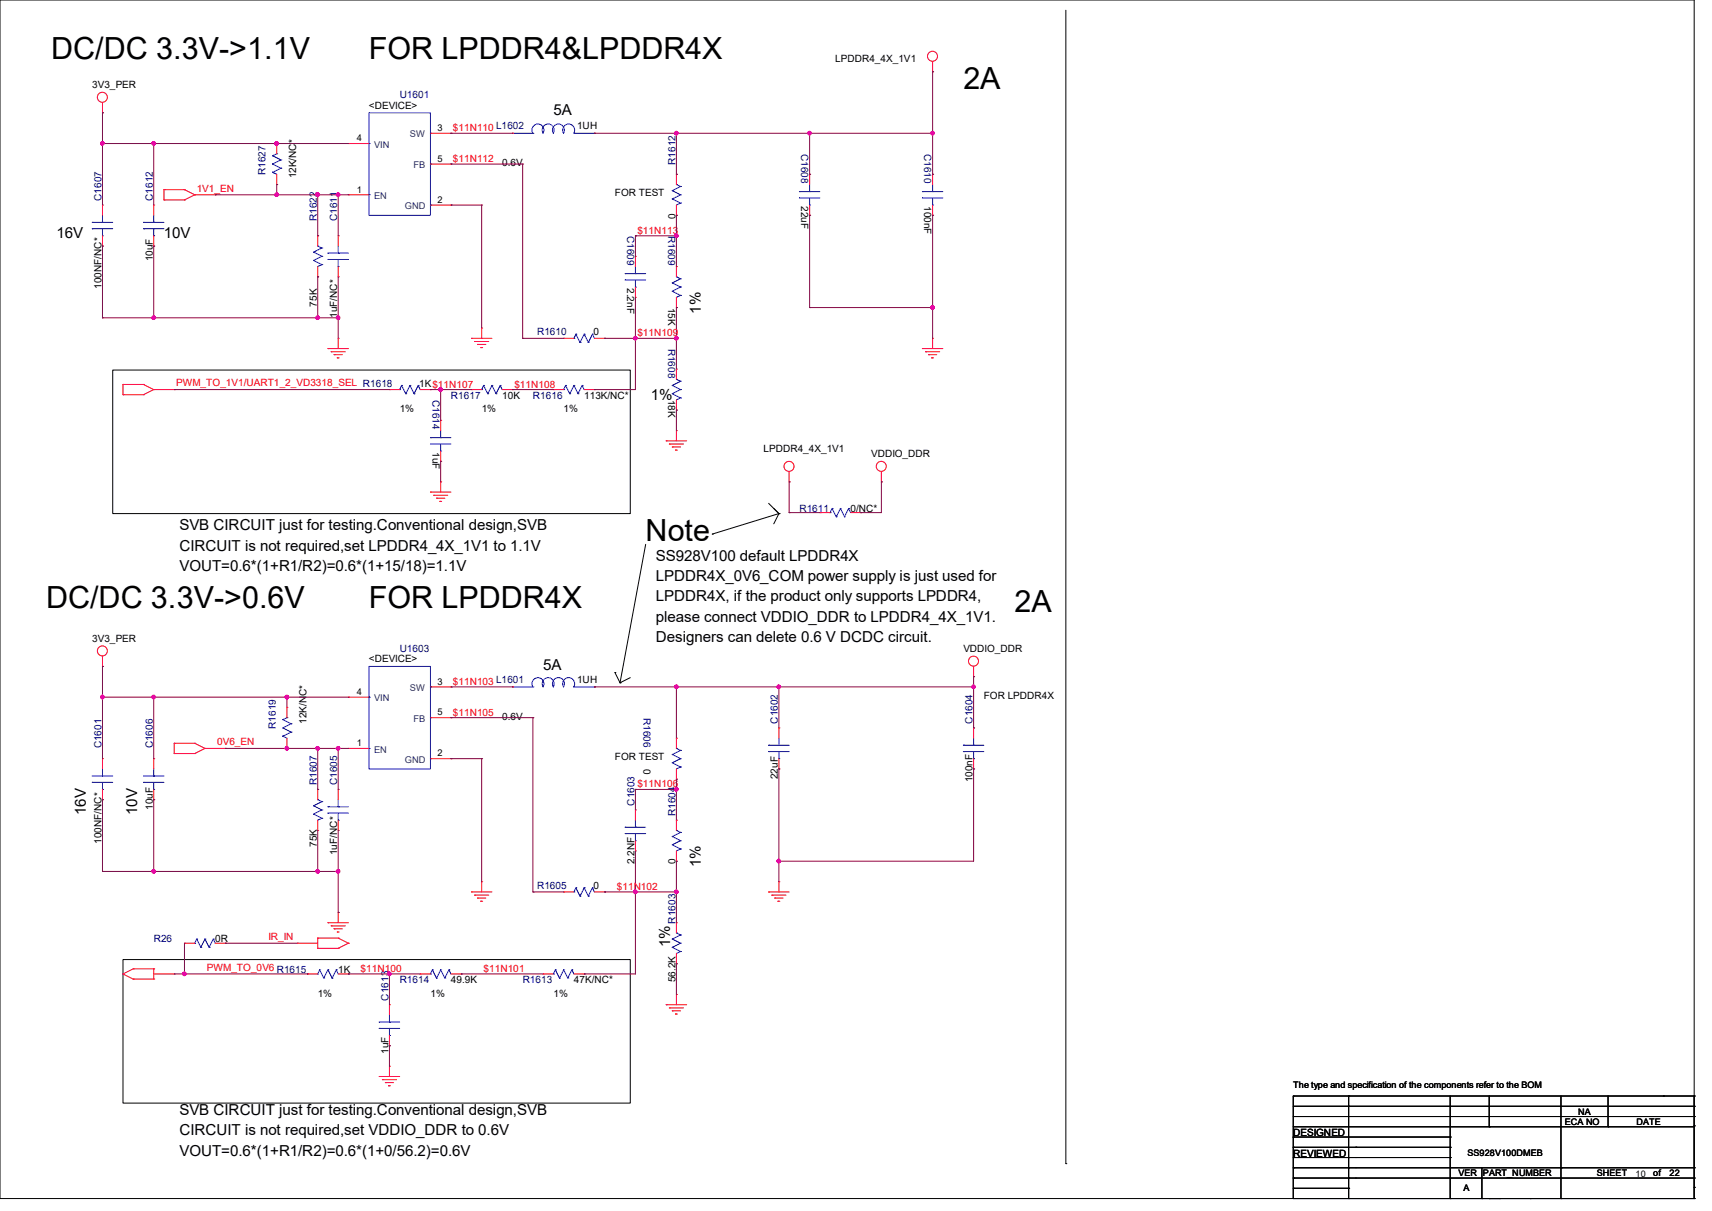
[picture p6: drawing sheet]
<svg xmlns="http://www.w3.org/2000/svg" width="297mm" height="210mm" viewBox="0 0 297 210" stroke-linecap="round" stroke-linejoin="round" font-family="sans-serif">
<g fill="none" stroke="#000" stroke-width=".17">
<path d="M0 0h293.9v207.9h-293.9zM184.9 1.8v200M19.6 64.2h89.7v24.9h-89.7zM112 94.4l-4.4 24M123.6 92.6h.1M133.3 87.3l1.8 1.8M135.1 89.1h.1M135.1 89.1l-11.5 3.5M135.1 89.1l-.9 1.7M106.7 116.6h.1M106.7 116.6l.9 1.8M107.6 118.4h.1"/>
<path d="M109.3 117.5l-1.7 .9M21.3 166.4h88v24.9h-88zM224.4 191.9h69.5v3.5h-69.5zM224.4 197.2h.1M224.4 199h.1M224.4 190.1h.1M224.4 193.6h69.5M224.4 190.1v1.8M224.4 195.4v12.5M224.4 199h27.2M224.4 197.2h27.2M224.6 190.1h69.3"/>
<path d="M234 191.9h.1M234 190.1h.1M234 190.1v17.8M235.2 199h.1M251.6 199h.1M251.6 197.2h.1M251.6 190.1v17.8M258.4 195.4h.1M258.4 190.1v5.3M270.8 190.1v17.8M279 195.4h.1M279 190.1v5.3"/>
<path d="M288.6 190.1h.1M293.9 193.6h.1M293.9 191.9h.1M293.9 195.2h.1M293.9 190.1h.1M184.9 201.8h.1M224.4 200.7h.1M224.4 202.5h.1M224.4 204.3h.1M224.4 206.1h.1M224.4 207.9h.1M224.4 200.7h27.2"/>
<path d="M224.4 202.5h69.5M224.4 204.3h69.5M224.4 206.1h9.6M234 200.7h.1M234 202.5h.1M234 204.3h.1M234 206.1h.1M234 207.9h.1M251.6 207.9h.1M251.6 200.7h.1M257.1 207.9h.1M257.1 202.5v5.4"/>
<path d="M258.4 207.9h.1M260.1 207.9h.1M265.5 207.9h.1M270.8 202.5h.1M270.8 207.9h.1M293.9 204.3h.1M293.9 207.9h.1M293.9 205.9h.1M293.9 202.5h.1"/>
</g>
<g fill="none" stroke="#f00" stroke-width=".17">
<path d="M17.8 19.6h.1M17.8 17.8v1.8M161.8 12.4h.1M161.8 10.7v1.7M17.8 35.6h.1M17.8 35.6v1.7M26.7 35.6h.1M26.7 35.6v1.7M28.4 34.7h.1M28.4 32.9h.1M28.4 34.7h3.6M28.4 32.9v1.8"/>
<path d="M28.4 32.9h3.6M32 32.9h.1M32 34.7h.1M32 32.9l1.8 .9M33.8 33.8h.1M33.8 33.8h3.5M33.8 33.8l-1.8 .9M37.3 33.8h.1M48 24.9h.1M48 32h.1M48 24.9v1.8M48 30.2v1.8"/>
<path d="M60.5 33.8h.1M60.5 24.9h.1M60.5 33.8h3.5M60.5 24.9h3.5M74.7 35.6h3.5M74.7 23.1h3.5M74.7 28.4h3.5M78.2 35.6h.1M78.2 23.1h.1M78.2 28.4h.1M88.9 23.1h.1M103.1 23.1h.1"/>
<path d="M117.3 30.2h.1M117.3 37.3h.1M117.3 30.2v1.8M117.3 35.6v1.7M140.5 30.2h.1M140.5 37.3h.1M140.5 30.2v1.8M140.5 35.6v1.7M161.8 30.2h.1M161.8 37.3h.1M161.8 30.2v1.8M161.8 35.6v1.7"/>
<path d="M17.8 42.7h.1M17.8 40.9v1.8M26.7 42.7h.1M26.7 40.9v1.8M55.1 40.9h.1M55.1 48h.1M55.1 40.9v1.8M55.1 46.2v1.8M58.7 58.7h.1M58.7 40.9h.1M58.7 48h.1M58.7 40.9v1.8"/>
<path d="M58.7 46.2v1.8M58.7 58.7v1.8M81.8 58.7h.1M81.8 58.7h3.5M82.3 59.2h.1M82.3 59.2h2.5M82.8 59.7h.1M82.8 59.7h1.5M83.6 56.9h.1M83.6 56.9v1.8M97.8 58.7h.1M97.8 58.7h1.8"/>
<path d="M103.1 58.7h1.8M104.9 58.7h.1M110.2 44.4h.1M110.2 51.6h.1M110.2 44.4v1.8M110.2 49.8v1.8M117.3 46.2h.1M117.3 53.3h.1M117.3 46.2v1.8M117.3 51.6v1.7M161.8 58.7h.1M161.8 58.7v1.8"/>
<path d="M21.3 68.5h.1M21.3 66.7h.1M21.3 68.5h3.6M21.3 66.7v1.8M21.3 66.7h3.6M24.9 66.7h.1M24.9 68.5h.1M24.9 66.7l1.8 .9M26.7 67.6h.1M26.7 67.6h3.5M26.7 67.6l-1.8 .9M30.2 67.6h.1"/>
<path d="M56.9 60.5h.1M56.9 60.5h3.6M57.4 61h.1M57.4 61h2.5M58 61.5h.1M58 61.5h1.4M58.5 62.1h.1M58.5 62.1h.3M67.6 67.6h.1M67.6 67.6h1.7M72.9 67.6h1.8M74.7 67.6h.1"/>
<path d="M76.5 72.9h.1M76.5 72.9v1.8M76.5 78.2v1.8M81.8 67.6h.1M81.8 67.6h1.8M83.4 60.3h.1M83.4 60.3h.3M87.1 67.6h1.8M88.9 67.6h.1M96 67.6h.1M96 67.6h1.8M101.3 67.6h1.8"/>
<path d="M103.1 67.6h.1M115.6 76.5h.1M115.6 76.5h3.5M116.1 77h.1M116.1 77h2.5M116.6 77.5h.1M116.6 77.5h1.5M117.2 78.1h.1M117.2 78.1h.3M117.3 74.7h.1M117.3 64h.1M117.3 71.1h.1"/>
<path d="M117.3 64v1.8M117.3 69.3v1.8M117.3 74.7v1.8M160 60.5h.1M160 60.5h3.6M160.6 61h.1M160.6 61h2.4M161.1 61.5h.1M161.1 61.5h1.4M161.6 62.1h.1M161.6 62.1h.4M74.7 85.3h.1"/>
<path d="M74.7 85.3h3.5M75.2 85.9h.1M75.2 85.9h2.5M75.7 86.4h.1M75.7 86.4h1.5M76.3 87h.1M76.3 87h.3M76.5 83.6h.1M76.5 80h.1M76.5 83.6v1.7M136.9 83.6h.1M136.9 81.8v1.8"/>
<path d="M142.2 88.9h.1M142.2 88.9h1.8M147.6 88.9h1.8M149.4 88.9h.1M152.9 83.6h.1M152.9 81.8v1.8M17.8 115.6h.1M17.8 113.8v1.8M74.7 119.1h3.5M78.2 119.1h.1M88.9 119.1h.1M103.1 119.1h.1"/>
<path d="M168.9 117.3h.1M168.9 115.6v1.7M17.8 131.6h.1M17.8 138.7h.1M17.8 131.6v1.7M17.8 136.9v1.8M26.7 131.6h.1M26.7 138.7h.1M26.7 131.6v1.7M26.7 136.9v1.8M30.2 130.7h.1M30.2 128.9h.1"/>
<path d="M30.2 130.7h3.6M30.2 128.9v1.8M30.2 128.9h3.6M33.8 128.9h.1M33.8 130.7h.1M33.8 128.9l1.8 .9M35.6 129.8h.1M35.6 129.8h3.5M35.6 129.8l-1.8 .9M39.1 129.8h.1M49.8 122.7h.1M49.8 129.8h.1"/>
<path d="M49.8 122.7v1.8M49.8 128v1.8M55.1 136.9h.1M55.1 136.9v1.8M58.7 136.9h.1M58.7 136.9v1.8M60.5 129.8h.1M60.5 120.9h.1M60.5 129.8h3.5M60.5 120.9h3.5M74.7 131.6h3.5M74.7 124.5h3.5"/>
<path d="M78.2 131.6h.1M78.2 124.5h.1M117.3 128h.1M117.3 135.1h.1M117.3 128v1.8M117.3 133.3v1.8M135.1 126.2h.1M135.1 133.3h.1M135.1 126.2v1.8M135.1 131.6v1.7M168.9 126.2h.1M168.9 133.3h.1"/>
<path d="M168.9 126.2v1.8M168.9 131.6v1.7M55.1 144h.1M55.1 142.2v1.8M58.7 158.2h.1M58.7 144h.1M58.7 142.2v1.8M58.7 158.2v1.8M81.8 154.7h.1M81.8 154.7h3.5M82.3 155.2h.1M82.3 155.2h2.5"/>
<path d="M82.8 155.7h.1M82.8 155.7h1.5M83.4 156.3h.1M83.4 156.3h.3M83.6 152.9h.1M83.6 152.9v1.8M97.8 154.7h.1M97.8 154.7h1.8M103.1 154.7h1.8M104.9 154.7h.1M110.2 140.5h.1M110.2 147.6h.1"/>
<path d="M110.2 140.5v1.7M110.2 145.8v1.8M117.3 142.2h.1M117.3 149.4h.1M117.3 142.2v1.8M117.3 147.6v1.8M133.3 154.7h.1M133.3 154.7h3.6M133.9 155.2h.1M133.9 155.2h2.5M134.4 155.7h.1M134.4 155.7h1.4"/>
<path d="M135 156.3h.1M135 156.3h.3M135.1 152.9h.1M135.1 152.9v1.8M21.3 168.9h.1M21.3 168.9l1.8 .9M23.1 168h.1M23.1 169.8h.1M23.1 169.8h3.6M23.1 168h3.6M23.1 168l-1.8 .9M26.7 169.8h.1"/>
<path d="M26.7 168h.1M26.7 168.9h3.5M26.7 168v1.8M30.2 168.9h.1M32 163.6h.1M32 163.6h1.8M37.3 163.6h1.8M39.1 163.6h.1M51.6 163.6h.1M51.6 163.6h3.5M53.3 168.9h.1M53.3 168.9h1.8"/>
<path d="M55.1 164.5h.1M55.1 162.7h.1M55.1 164.5h3.6M55.1 162.7v1.8M55.1 162.7h3.6M56.9 160h.1M56.9 160h3.6M57.4 160.6h.1M57.4 160.6h2.5M58 161.1h.1M58 161.1h1.4M58.5 161.6h.1"/>
<path d="M58.5 161.6h.3M58.7 162.7h.1M58.7 164.5h.1M58.7 162.7l1.8 .9M58.7 168.9h1.8M60.5 163.6h.1M60.5 168.9h.1M60.5 163.6l-1.8 .9M67.6 174.2h.1M67.6 174.2v1.8M67.6 179.6v1.8M72.9 168.9h.1"/>
<path d="M72.9 168.9h1.8M78.2 168.9h1.8M80 168.9h.1M94.2 168.9h.1M94.2 168.9h1.8M99.6 168.9h1.7M101.3 168.9h.1M115.6 174.2h.1M115.6 174.2h3.5M116.1 174.8h.1M116.1 174.8h2.5M116.6 175.3h.1"/>
<path d="M116.6 175.3h1.5M117.2 175.9h.1M117.2 175.9h.3M117.3 172.5h.1M117.3 160h.1M117.3 167.1h.1M117.3 160v1.8M117.3 165.4v1.7M117.3 172.5v1.7M65.8 186.7h.1M65.8 186.7h3.5M66.3 187.2h.1"/>
<path d="M66.3 187.2h2.5M66.8 187.7h.1M66.8 187.7h1.5M67.4 188.3h.1M67.4 188.3h.3M67.6 184.9h.1M67.6 181.4h.1M67.6 184.9v1.8"/>
<circle cx="17.8" cy="16.9" r=".87"/>
<circle cx="161.8" cy="9.8" r=".87"/>
<circle cx="136.9" cy="80.9" r=".87"/>
<circle cx="152.9" cy="80.9" r=".87"/>
<circle cx="17.8" cy="112.9" r=".87"/>
<circle cx="168.9" cy="114.7" r=".87"/>
</g>
<g fill="none" stroke="#00f" stroke-width=".17">
<path d="M64 19.6h10.7v17.7h-10.7zM16 39.7h.1M16 38.6h.1M16 39.7h3.6M16 38.6h3.6M17.8 38.6h.1M17.8 37.3v1.3M17.8 39.7v1.2M24.9 39.7h.1M24.9 38.6h.1M24.9 39.7h3.5M24.9 38.6h3.5"/>
<path d="M26.7 38.6h.1M26.7 37.3v1.3M26.7 39.7v1.2M47.3 28.4h.1M47.3 27h.1M47.3 29.9h.1M47.3 28.4l1.4 .8M47.3 27l1.4 .7M47.3 29.9l.7 .3M48 26.7h.1M48 26.7l-.7 .3M48.7 27.7h.1"/>
<path d="M48.7 29.2h.1M48.7 27.7l-1.4 .7M48.7 29.2l-1.4 .7M64 33.8h.1M64 24.9h.1M74.7 35.6h.1M74.7 23.1h.1M74.7 28.4h.1M88.9 23.1h3.6M92.5 23.1h.1M99.5 23.1a1.05 1.05 0 0 0-.9-1.6 1.05 1.05 0 0 0-.8 1.6 1.05 1.05 0 0 0-.9-1.6 1.05 1.05 0 0 0-.9 1.6 1.05 1.05 0 0 0-.9-1.6 1.05 1.05 0 0 0-.9 1.6 1.05 1.05 0 0 0-.9-1.6 1.05 1.05 0 0 0-.9 1.6M99.6 23.1h.1"/>
<path d="M99.6 23.1h3.5M116.6 33.1h.1M116.6 34.5h.1M116.6 33.1l1.5 .7M116.6 34.5l1.5 .7M117.3 32h.1M117.3 32l.8 .3M118.1 33.8h.1M118.1 32.3h.1M118.1 35.2h.1M118.1 33.8l-1.5 .7M118.1 32.3l-1.5 .8"/>
<path d="M118.1 35.2l-.8 .4M138.7 34.3h.1M138.7 33.2h.1M138.7 34.3h3.5M138.7 33.2h3.5M140.5 35.6h.1M140.5 33.2h.1M140.5 32v1.2M140.5 34.3v1.3M160 34.3h.1M160 33.2h.1M160 34.3h3.6"/>
<path d="M160 33.2h3.6M161.8 35.6h.1M161.8 33.2h.1M161.8 32v1.2M161.8 34.3v1.3M17.8 40.9h.1M26.7 40.9h.1M54.4 43.7h.1M54.4 45.2h.1M54.4 43.7l1.4 .7M54.4 45.2l1.4 .7M55.1 42.7h.1"/>
<path d="M55.1 42.7l.7 .3M55.8 44.4h.1M55.8 43h.1M55.8 45.9h.1M55.8 44.4l-1.4 .8M55.8 43l-1.4 .7M55.8 45.9l-.7 .3M56.9 45h.1M56.9 43.9h.1M56.9 45h3.6M56.9 43.9h3.6M58.7 46.2h.1"/>
<path d="M58.7 43.9h.1M58.7 42.7v1.2M58.7 45v1.2M99.6 58.7h.1M99.9 58h.1M99.9 58l.7 1.4M99.9 58l-.3 .7M100.6 59.4h.1M101.3 58h.1M101.3 58l.8 1.4M101.3 58l-.7 1.4M102.1 59.4h.1"/>
<path d="M102.8 58h.1M102.8 58l-.7 1.4M102.8 58l.3 .7M108.5 48.6h.1M108.5 47.5h.1M108.5 48.6h3.5M108.5 47.5h3.5M110.2 49.8h.1M110.2 47.5h.1M110.2 46.2v1.3M110.2 48.6v1.2M116.6 49.1h.1"/>
<path d="M116.6 50.5h.1M116.6 49.1l1.5 .7M116.6 50.5l1.5 .7M117.3 48h.1M117.3 48l.8 .3M118.1 49.8h.1M118.1 48.3h.1M118.1 51.2h.1M118.1 49.8l-1.5 .7M118.1 48.3l-1.5 .8M118.1 51.2l-.8 .4M69.3 67.6h.1"/>
<path d="M69.7 66.8h.1M69.7 66.8l.7 1.5M69.7 66.8l-.4 .8M70.4 68.3h.1M71.1 66.8h.1M71.1 66.8l.7 1.5M71.1 66.8l-.7 1.5M71.8 68.3h.1M72.6 66.8h.1M72.6 66.8l-.8 1.5M72.6 66.8l.3 .8M74.7 77h.1"/>
<path d="M74.7 75.9h.1M74.7 77h3.5M74.7 75.9h3.5M76.5 78.2h.1M76.5 75.9h.1M76.5 74.7v1.2M76.5 77v1.2M83.6 67.6h.1M83.9 66.8h.1M83.9 66.8l.7 1.5M83.9 66.8l-.3 .8M84.6 68.3h.1"/>
<path d="M85.3 66.8h.1M85.3 66.8l.8 1.5M85.3 66.8l-.7 1.5M86.1 68.3h.1M86.8 66.8h.1M86.8 66.8l-.7 1.5M86.8 66.8l.3 .8M97.8 67.6h.1M98.1 66.8h.1M98.1 66.8l.7 1.5M98.1 66.8l-.3 .8M98.8 68.3h.1"/>
<path d="M99.6 66.8h.1M99.6 66.8l.7 1.5M99.6 66.8l-.8 1.5M100.3 68.3h.1M101 66.8h.1M101 66.8l-.7 1.5M101 66.8l.3 .8M116.6 66.8h.1M116.6 68.3h.1M116.6 66.8l1.5 .8M116.6 68.3l1.5 .7M117.3 65.8h.1"/>
<path d="M117.3 65.8l.8 .3M118.1 67.6h.1M118.1 66.1h.1M118.1 69h.1M118.1 67.6l-1.5 .7M118.1 66.1l-1.5 .7M118.1 69l-.8 .3M144 88.9h.1M144.4 88.2h.1M144.4 88.2l.7 1.4M144.4 88.2l-.4 .7M145.1 89.6h.1"/>
<path d="M145.8 88.2h.1M145.8 88.2l.7 1.4M145.8 88.2l-.7 1.4M146.5 89.6h.1M147.2 88.2h.1M147.2 88.2l-.7 1.4M147.2 88.2l.4 .7M64 115.6h10.7v17.7h-10.7zM74.7 119.1h.1M88.9 119.1h3.6M92.5 119.1h.1M94.2 119.1a1.05 1.05 0 0 0-.9-1.6 1.05 1.05 0 0 0-.9 1.6"/>
<path d="M96 119.1a1.05 1.05 0 0 0-.9-1.6 1.05 1.05 0 0 0-.9 1.6M97.8 119.1a1.05 1.05 0 0 0-.9-1.6 1.05 1.05 0 0 0-.9 1.6M99.5 119.1a1.05 1.05 0 0 0-.9-1.6 1.05 1.05 0 0 0-.8 1.6M99.6 119.1h.1M99.6 119.1h3.5M16 135.7h.1M16 134.6h.1M16 135.7h3.6M16 134.6h3.6M17.8 136.9h.1M17.8 134.6h.1M17.8 133.3v1.3"/>
<path d="M17.8 135.7v1.2M24.9 135.7h.1M24.9 134.6h.1M24.9 135.7h3.5M24.9 134.6h3.5M26.7 136.9h.1M26.7 134.6h.1M26.7 133.3v1.3M26.7 135.7v1.2M49.1 126.2h.1M49.1 124.8h.1M49.1 127.7h.1"/>
<path d="M49.1 126.2l1.4 .8M49.1 124.8l1.4 .7M49.1 127.7l.7 .3M49.8 124.5h.1M49.8 124.5l-.7 .3M50.5 125.5h.1M50.5 127h.1M50.5 125.5l-1.4 .7M50.5 127l-1.4 .7M54.4 139.7h.1M54.4 139.7l1.4 .8M55.1 138.7h.1"/>
<path d="M55.1 138.7l.7 .3M55.8 139h.1M55.8 139l-1.4 .7M56.9 139.9h.1M56.9 139.9h3.6M58.7 139.9h.1M58.7 138.7v1.2M64 129.8h.1M64 120.9h.1M74.7 131.6h.1M74.7 124.5h.1M116.6 130.9h.1"/>
<path d="M116.6 132.3h.1M116.6 130.9l1.5 .7M116.6 132.3l1.5 .7M117.3 129.8h.1M117.3 129.8l.8 .3M118.1 131.6h.1M118.1 130.1h.1M118.1 133h.1M118.1 131.6l-1.5 .7M118.1 130.1l-1.5 .8M118.1 133l-.8 .3M133.3 130.3h.1"/>
<path d="M133.3 129.2h.1M133.3 130.3h3.6M133.3 129.2h3.6M135.1 131.6h.1M135.1 129.2h.1M135.1 128v1.2M135.1 130.3v1.3M167.1 130.3h.1M167.1 129.2h.1M167.1 130.3h3.6M167.1 129.2h3.6M168.9 131.6h.1"/>
<path d="M168.9 129.2h.1M168.9 128v1.2M168.9 130.3v1.3M54.4 141.2h.1M54.4 141.2l1.4 .7M55.8 140.5h.1M55.8 141.9h.1M55.8 140.5l-1.4 .7M55.8 141.9l-.7 .3M56.9 141h.1M56.9 141h3.6M58.7 142.2h.1"/>
<path d="M58.7 141v1.2M99.6 154.7h.1M99.9 154h.1M99.9 154l.7 1.4M99.9 154l-.3 .7M100.6 155.4h.1M101.3 154h.1M101.3 154l.8 1.4M101.3 154l-.7 1.4M102.1 155.4h.1M102.8 154h.1M102.8 154l-.7 1.4"/>
<path d="M102.8 154l.3 .7M108.5 144.6h.1M108.5 143.5h.1M108.5 144.6h3.5M108.5 143.5h3.5M110.2 145.8h.1M110.2 143.5h.1M110.2 142.2v1.3M110.2 144.6v1.2M116.6 145.1h.1M116.6 146.5h.1M116.6 145.1l1.5 .7"/>
<path d="M116.6 146.5l1.5 .7M117.3 144h.1M117.3 144l.8 .4M118.1 145.8h.1M118.1 144.4h.1M118.1 147.2h.1M118.1 145.8l-1.5 .7M118.1 144.4l-1.5 .7M118.1 147.2l-.8 .4M33.8 163.6h.1M34.1 162.9h.1M34.1 162.9l.7 1.4"/>
<path d="M34.1 162.9l-.3 .7M34.8 164.3h.1M35.6 162.9h.1M35.6 162.9l.7 1.4M35.6 162.9l-.8 1.4M36.3 164.3h.1M37 162.9h.1M37 162.9l-.7 1.4M37 162.9l.3 .7M55.1 168.9h.1M55.5 168.2h.1M55.5 168.2l.7 1.4"/>
<path d="M55.5 168.2l-.4 .7M56.2 169.6h.1M56.9 168.2h.1M56.9 168.2l.7 1.4M56.9 168.2l-.7 1.4M57.6 169.6h.1M58.3 168.2h.1M58.3 168.2l-.7 1.4M58.3 168.2l.4 .7M65.8 178.4h.1M65.8 177.2h.1M65.8 178.4h3.5"/>
<path d="M65.8 177.2h3.5M67.6 179.6h.1M67.6 177.2h.1M67.6 176v1.2M67.6 178.4v1.2M74.7 168.9h.1M75 168.2h.1M75 168.2l.7 1.4M75 168.2l-.3 .7M75.7 169.6h.1M76.5 168.2h.1M76.5 168.2l.7 1.4"/>
<path d="M76.5 168.2l-.8 1.4M77.2 169.6h.1M77.9 168.2h.1M77.9 168.2l-.7 1.4M77.9 168.2l.3 .7M96 168.9h.1M96.4 168.2h.1M96.4 168.2l.7 1.4M96.4 168.2l-.4 .7M97.1 169.6h.1M97.8 168.2h.1M97.8 168.2l.7 1.4"/>
<path d="M97.8 168.2l-.7 1.4M98.5 169.6h.1M99.2 168.2h.1M99.2 168.2l-.7 1.4M99.2 168.2l.4 .7M116.6 162.9h.1M116.6 164.3h.1M116.6 162.9l1.5 .7M116.6 164.3l1.5 .7M117.3 161.8h.1M117.3 161.8l.8 .3M118.1 163.6h.1"/>
<path d="M118.1 162.1h.1M118.1 165h.1M118.1 163.6l-1.5 .7M118.1 162.1l-1.5 .8M118.1 165l-.8 .4"/>
</g>
<g fill="none" stroke="#800040" stroke-width=".17">
<path d="M17.8 19.6h.1M17.8 19.6v16M161.8 12.4h.1M161.8 12.4v17.8M17.8 24.9h.1M17.8 24.9h42.7M26.7 24.9h.1M26.7 24.9v10.7M37.3 33.8h.1M37.3 33.8h23.2M48 33.8h.1M48 32h.1"/>
<path d="M48 24.9h.1M48 32v1.8M55.1 33.8h.1M55.1 33.8v7.1M58.7 33.8h.1M58.7 33.8v7.1M78.2 23.1h.1M78.2 28.4h.1M78.2 35.6h.1M78.2 23.1h10.7M78.2 28.4h12.5M78.2 35.6h5.4"/>
<path d="M83.6 35.6h.1M83.6 35.6v21.3M90.7 28.4h.1M90.7 28.4v30.3M103.1 23.1h.1M103.1 23.1h58.7M117.3 37.3h.1M117.3 23.1h.1M117.3 30.2h.1M117.3 23.1v7.1M117.3 37.3v8.9M140.5 37.3h.1"/>
<path d="M140.5 30.2h.1M140.5 23.1v7.1M140.5 37.3v16M161.8 37.3h.1M161.8 30.2h.1M161.8 23.1h.1M161.8 37.3v21.4M17.8 42.7h.1M17.8 55.1h.1M17.8 42.7v12.4M17.8 55.1h40.9M26.7 55.1h.1"/>
<path d="M26.7 42.7h.1M26.7 42.7v12.4M55.1 40.9h.1M55.1 48h.1M55.1 55.1h.1M55.1 48v7.1M58.7 55.1h.1M58.7 48v10.7M90.7 58.7h.1M90.7 58.7h7.1M104.9 58.7h.1M104.9 58.7h12.4"/>
<path d="M110.2 58.7h.1M110.2 40.9h.1M110.2 40.9v3.5M110.2 51.6v16h-7.1M110.2 40.9h7.1M117.3 53.3h.1M117.3 58.7h.1M117.3 40.9h.1M117.3 53.3v10.7M140.5 53.3h.1M140.5 53.3h21.3M161.8 53.3h.1"/>
<path d="M30.2 67.6h.1M30.2 67.6h37.4M74.7 67.6h.1M74.7 67.6h7.1M76.5 67.6h.1M76.5 67.6v5.3M88.9 67.6h.1M88.9 67.6h7.1M103.1 67.6h.1M117.3 71.1h.1M117.3 71.1v3.6M76.5 80h.1"/>
<path d="M76.5 80v3.6M136.9 83.6h.1M136.9 88.9h.1M136.9 83.6v5.3M136.9 88.9h5.3M149.4 88.9h.1M152.9 83.6h.1M152.9 83.6v5.3h-3.5M17.8 115.6h.1M17.8 115.6v16M78.2 119.1h.1M78.2 119.1h10.7"/>
<path d="M103.1 119.1h.1M103.1 119.1h65.8M117.3 119.1h.1M117.3 119.1v8.9M135.1 119.1h.1M135.1 119.1v7.1M168.9 119.1h.1M168.9 117.3h.1M168.9 117.3v8.9M17.8 120.9h.1M17.8 138.7h.1M17.8 138.7v12.4"/>
<path d="M17.8 120.9h42.7M26.7 120.9h.1M26.7 138.7h.1M26.7 120.9v10.7M26.7 138.7v12.4M39.1 129.8h.1M39.1 129.8h21.4M49.8 129.8h.1M49.8 120.9h.1M49.8 120.9v1.8M55.1 136.9h.1M55.1 129.8h.1"/>
<path d="M55.1 129.8v7.1M58.7 129.8h.1M58.7 129.8v7.1M78.2 124.5h.1M78.2 131.6h.1M78.2 124.5h14.3M78.2 131.6h5.4M83.6 131.6h.1M83.6 131.6v21.3M92.5 124.5h.1M92.5 124.5v30.2M110.2 136.9h.1"/>
<path d="M110.2 136.9v3.6M110.2 136.9h7.1M117.3 135.1h.1M117.3 136.9h.1M117.3 135.1v7.1M135.1 133.3h.1M135.1 133.3v19.6M168.9 133.3h.1M168.9 126.2h.1M168.9 133.3v16.1h-33.8M17.8 151.1h.1M17.8 151.1h40.9"/>
<path d="M26.7 151.1h.1M55.1 151.1h.1M55.1 144v7.1M58.7 151.1h.1M58.7 158.2h.1M58.7 144v14.2M92.5 154.7h.1M92.5 154.7h5.3M104.9 154.7h.1M104.9 154.7h12.4M110.2 154.7h.1M110.2 147.6v21.3h-8.9"/>
<path d="M117.3 149.4h.1M117.3 154.7h.1M117.3 149.4v10.6M135.1 149.4h.1M30.2 168.9h23.1M32 168.9h.1M32 163.6v5.3M39.1 163.6h.1M39.1 163.6h12.5M53.3 168.9h.1M60.5 168.9h.1M60.5 168.9h12.4"/>
<path d="M67.6 168.9h.1M67.6 168.9v5.3M80 168.9h.1M80 168.9h14.2M101.3 168.9h.1M117.3 167.1h.1M117.3 167.1v5.4M67.6 181.4h.1M67.6 181.4v3.5"/>
</g>
<g fill="#f0f" stroke="#f0f" stroke-width=".17">
<circle cx="67.5" cy="168.9" r=".32"/>
<circle cx="117.3" cy="154.7" r=".32"/>
<circle cx="110.2" cy="154.7" r=".32"/>
<circle cx="117.3" cy="136.9" r=".32"/>
<circle cx="76.4" cy="67.5" r=".32"/>
<circle cx="117.3" cy="58.7" r=".32"/>
<circle cx="110.2" cy="58.7" r=".32"/>
<circle cx="117.3" cy="40.9" r=".32"/>
<circle cx="55.1" cy="129.8" r=".32"/>
<circle cx="49.8" cy="129.8" r=".32"/>
<circle cx="58.7" cy="129.8" r=".32"/>
<circle cx="55.1" cy="33.8" r=".32"/>
<circle cx="48" cy="33.8" r=".32"/>
<circle cx="58.7" cy="33.8" r=".32"/>
<circle cx="26.6" cy="24.9" r=".32"/>
<circle cx="48" cy="24.9" r=".32"/>
<circle cx="17.8" cy="24.9" r=".32"/>
<circle cx="49.8" cy="120.9" r=".32"/>
<circle cx="26.6" cy="120.9" r=".32"/>
<circle cx="17.8" cy="120.9" r=".32"/>
<circle cx="161.8" cy="53.3" r=".32"/>
<circle cx="58.7" cy="55.1" r=".32"/>
<circle cx="55.1" cy="55.1" r=".32"/>
<circle cx="26.6" cy="55.1" r=".32"/>
<circle cx="135.1" cy="149.3" r=".32"/>
<circle cx="55.1" cy="151.1" r=".32"/>
<circle cx="26.6" cy="151.1" r=".32"/>
<circle cx="58.7" cy="151.1" r=".32"/>
<circle cx="117.3" cy="119.1" r=".32"/>
<circle cx="135.1" cy="119.1" r=".32"/>
<circle cx="168.9" cy="119.1" r=".32"/>
<circle cx="140.4" cy="23.1" r=".32"/>
<circle cx="161.8" cy="23.1" r=".32"/>
<circle cx="117.3" cy="23.1" r=".32"/>
<circle cx="32" cy="168.9" r=".32"/>
</g>
<g font-size="5.3">
<text x="8.9" y="10.2">DC/DC 3.3V-&gt;1.1V</text>
<text x="64" y="10.2">FOR LPDDR4&amp;LPDDR4X</text>
<text x="167.1" y="15.4">2A</text>
<text x="112" y="93.8">Note</text>
<text x="8" y="105.4">DC/DC 3.3V-&gt;0.6V</text>
<text x="64" y="105.4">FOR LPDDR4X</text>
<text x="176" y="106.1">2A</text>
</g>
<g font-size="2.6">
<text x="96" y="20">5A</text>
<text x="9.8" y="41.3">16V</text>
<text x="28.4" y="41.3">10V</text>
<text x="121.6" y="54.4" transform="rotate(-90 121.6 54.4)">1%</text>
<text x="112.9" y="69.4">1%</text>
<text x="31.1" y="95.5">CIRCUIT is not required,set LPDDR4_4X_1V1 to 1.1V</text>
<text x="31.1" y="92">SVB CIRCUIT just for testing.Conventional design,SVB</text>
<text x="31.1" y="99.1">VOUT=0.6*(1+R1/R2)=0.6*(1+15/18)=1.1V</text>
<text x="113.8" y="97.3">SS928V100 default LPDDR4X</text>
<text x="113.8" y="100.7">LPDDR4X_0V6_COM power supply is just used for</text>
<text x="113.8" y="104.3">LPDDR4X, if the product only supports LPDDR4,</text>
<text x="113.8" y="107.8">please connect VDDIO_DDR to LPDDR4_4X_1V1.</text>
<text x="113.8" y="111.4">Designers can delete 0.6 V DCDC circuit.</text>
<text x="94.2" y="116.2">5A</text>
<text x="14.9" y="141.3" transform="rotate(-90 14.9 141.3)">16V</text>
<text x="23.8" y="141.3" transform="rotate(-90 23.8 141.3)">10V</text>
<text x="121.6" y="150.4" transform="rotate(-90 121.6 150.4)">1%</text>
<text x="116.2" y="164.3" transform="rotate(-90 116.2 164.3)">1%</text>
<text x="31.1" y="193.3">SVB CIRCUIT just for testing.Conventional design,SVB</text>
<text x="31.1" y="196.9">CIRCUIT is not required,set VDDIO_DDR to 0.6V</text>
<text x="31.1" y="200.4">VOUT=0.6*(1+R1/R2)=0.6*(1+0/56.2)=0.6V</text>
</g>
<g font-size="1.7">
<text x="144.9" y="10.8">LPDDR4_4X_1V1</text>
<text x="16" y="15.3">3V3_PER</text>
<text x="64" y="18.8">&lt;DEVICE&gt;</text>
<text x="100.1" y="22.4">1UH</text>
<text x="87.1" y="28.8">0.6V</text>
<text x="51.4" y="30.9" transform="rotate(-90 51.4 30.9)">12K/NC*</text>
<text x="106.7" y="34">FOR TEST</text>
<text x="139" y="35.7" transform="rotate(90 139 35.7)">22uF</text>
<text x="160.4" y="35.7" transform="rotate(90 160.4 35.7)">100nF</text>
<text x="117.2" y="38.1" transform="rotate(-90 117.2 38.1)">0</text>
<text x="26.5" y="45.3" transform="rotate(-90 26.5 45.3)">10uF</text>
<text x="17.6" y="50.1" transform="rotate(-90 17.6 50.1)">100NF/NC*</text>
<text x="54.9" y="53.2" transform="rotate(-90 54.9 53.2)">75K</text>
<text x="108.8" y="50" transform="rotate(90 108.8 50)">2.2nF</text>
<text x="115.9" y="53.3" transform="rotate(90 115.9 53.3)">15K</text>
<text x="58.5" y="55.1" transform="rotate(-90 58.5 55.1)">1uF/NC*</text>
<text x="103" y="58.2">0</text>
<text x="69.3" y="71.5">1%</text>
<text x="72.7" y="67.1">1K$11N107</text>
<text x="83.6" y="71.5">1%</text>
<text x="87.1" y="69.2">10K</text>
<text x="97.8" y="71.5">1%</text>
<text x="101.3" y="69.2">113K/NC*</text>
<text x="115.9" y="69.3" transform="rotate(90 115.9 69.3)">18K</text>
<text x="75" y="78.4" transform="rotate(90 75 78.4)">1uF</text>
<text x="132.5" y="78.4">LPDDR4_4X_1V1</text>
<text x="151.1" y="79.3">VDDIO_DDR</text>
<text x="147.6" y="88.7">0/NC*</text>
<text x="16" y="111.3">3V3_PER</text>
<text x="167.1" y="113.1">VDDIO_DDR</text>
<text x="64" y="114.9">&lt;DEVICE&gt;</text>
<text x="100.1" y="118.4">1UH</text>
<text x="53.2" y="125.5" transform="rotate(-90 53.2 125.5)">12K/NC*</text>
<text x="87.1" y="124.8">0.6V</text>
<text x="170.7" y="121.3">FOR LPDDR4X</text>
<text x="106.7" y="131.7">FOR TEST</text>
<text x="111.6" y="133.4" transform="rotate(90 111.6 133.4)">0</text>
<text x="135" y="135.1" transform="rotate(-90 135 135.1)">22uF</text>
<text x="168.7" y="135.7" transform="rotate(-90 168.7 135.7)">100nF</text>
<text x="26.5" y="140.5" transform="rotate(-90 26.5 140.5)">10uF</text>
<text x="17.6" y="146.3" transform="rotate(-90 17.6 146.3)">100NF/NC*</text>
<text x="54.9" y="146.9" transform="rotate(-90 54.9 146.9)">75K</text>
<text x="58.5" y="148.3" transform="rotate(-90 58.5 148.3)">1uF/NC*</text>
<text x="110.1" y="149.9" transform="rotate(-90 110.1 149.9)">2.2NF</text>
<text x="117.2" y="149.9" transform="rotate(-90 117.2 149.9)">0</text>
<text x="103" y="154.2">0</text>
<text x="37.3" y="163.4">0R</text>
<text x="55.1" y="172.8">1%</text>
<text x="58.7" y="168.7">1K</text>
<text x="74.7" y="172.8">1%</text>
<text x="78.2" y="170.5">49.9K</text>
<text x="96" y="172.8">1%</text>
<text x="99.6" y="170.5">47K/NC*</text>
<text x="117.2" y="170.4" transform="rotate(-90 117.2 170.4)">56.2K</text>
<text x="67.4" y="182.8" transform="rotate(-90 67.4 182.8)">1uF</text>
<text x="224.4" y="197">DESIGNED</text>
<text x="224.4" y="200.6">REVIEWED</text>
</g>
<g font-size="1.7" fill="#000080">
<text x="69.3" y="17.1">U1601</text>
<text x="117.2" y="28.6" transform="rotate(-90 117.2 28.6)">R1612</text>
<text x="139" y="26.7" transform="rotate(90 139 26.7)">C1608</text>
<text x="160.4" y="26.7" transform="rotate(90 160.4 26.7)">C1610</text>
<text x="17.6" y="34.8" transform="rotate(-90 17.6 34.8)">C1607</text>
<text x="26.5" y="34.8" transform="rotate(-90 26.5 34.8)">C1612</text>
<text x="46.1" y="30.4" transform="rotate(-90 46.1 30.4)">R1627</text>
<text x="54.9" y="38.4" transform="rotate(-90 54.9 38.4)">R1622</text>
<text x="58.5" y="38.4" transform="rotate(-90 58.5 38.4)">C1611</text>
<text x="108.8" y="40.9" transform="rotate(90 108.8 40.9)">C1609</text>
<text x="115.9" y="40.9" transform="rotate(90 115.9 40.9)">R1609</text>
<text x="93.2" y="58.2">R1610</text>
<text x="115.9" y="60.5" transform="rotate(90 115.9 60.5)">R1608</text>
<text x="75" y="69.3" transform="rotate(90 75 69.3)">C1614</text>
<text x="78.2" y="69.2">R1617</text>
<text x="92.5" y="69.2">R1616</text>
<text x="138.7" y="88.7">R1611</text>
<text x="69.3" y="113.1">U1603</text>
<text x="111.6" y="124.5" transform="rotate(90 111.6 124.5)">R1606</text>
<text x="135" y="125.5" transform="rotate(-90 135 125.5)">C1602</text>
<text x="168.7" y="125.5" transform="rotate(-90 168.7 125.5)">C1604</text>
<text x="17.6" y="129.8" transform="rotate(-90 17.6 129.8)">C1601</text>
<text x="26.5" y="129.8" transform="rotate(-90 26.5 129.8)">C1606</text>
<text x="47.8" y="126.4" transform="rotate(-90 47.8 126.4)">R1619</text>
<text x="54.9" y="136.2" transform="rotate(-90 54.9 136.2)">R1607</text>
<text x="58.5" y="136.2" transform="rotate(-90 58.5 136.2)">C1605</text>
<text x="110.1" y="139.7" transform="rotate(-90 110.1 139.7)">C1603</text>
<text x="117.2" y="141.5" transform="rotate(-90 117.2 141.5)">R1604</text>
<text x="93.2" y="154.2">R1605</text>
<text x="117.2" y="160.2" transform="rotate(-90 117.2 160.2)">R1603</text>
<text x="26.7" y="163.4">R26</text>
<text x="67.4" y="173.5" transform="rotate(-90 67.4 173.5)">C1613</text>
<text x="69.3" y="170.5">R1614</text>
<text x="90.7" y="170.5">R1613</text>
</g>
<g font-size="1.7" fill="#f00">
<text x="78.6" y="22.8">$11N110 L1602</text>
<text x="78.6" y="28.1">$11N112</text>
<text x="34.1" y="33.2">1V1_EN</text>
<text x="110.6" y="40.6">$11N113</text>
<text x="110.6" y="58.3">$11N109</text>
<text x="30.6" y="67">PWM_TO_1V1/UART1_2_VD3318_SEL R1618</text>
<text x="89.2" y="67.2">$11N108</text>
<text x="78.6" y="118.8">$11N103 L1601</text>
<text x="78.6" y="124.1">$11N105</text>
<text x="37.7" y="129.2">0V6_EN</text>
<text x="110.6" y="136.6">$11N106</text>
<text x="107" y="154.3">$11N102</text>
<text x="46.6" y="163">IR_IN</text>
<text x="35.9" y="168.4">PWM_TO_0V6 R1615</text>
<text x="62.6" y="168.6">$11N100</text>
<text x="83.9" y="168.6">$11N101</text>
</g>
<g font-size="1.6" fill="#004080">
<text x="71.1" y="23.8">SW</text>
<text x="64.9" y="25.6">VIN</text>
<text x="71.8" y="29.2">FB</text>
<text x="64.9" y="34.5">EN</text>
<text x="70.2" y="36.3">GND</text>
<text x="71.1" y="119.8">SW</text>
<text x="64.9" y="121.6">VIN</text>
<text x="71.8" y="125.2">FB</text>
<text x="64.9" y="130.5">EN</text>
<text x="70.2" y="132.3">GND</text>
</g>
<g font-size="1.6">
<text x="75.9" y="22.7">3</text>
<text x="61.9" y="24.5">4</text>
<text x="75.9" y="28.1">5</text>
<text x="61.9" y="33.4">1</text>
<text x="75.9" y="35.2">2</text>
<text x="75.9" y="118.7">3</text>
<text x="61.9" y="120.5">4</text>
<text x="75.9" y="124.1">5</text>
<text x="61.9" y="129.4">1</text>
<text x="75.9" y="131.2">2</text>
<text x="224.4" y="188.7">The type and specification of the components refer to the BOM</text>
<text x="271.5" y="195.1">ECA NO</text>
<text x="273.8" y="193.3">NA</text>
<text x="283.9" y="195.1">DATE</text>
<text x="253" y="204">VER</text>
<text x="254.6" y="200.4">SS928V100DMEB</text>
<text x="257.3" y="204">PART_NUMBER</text>
<text x="277" y="204">SHEET</text>
<text x="286.8" y="204">of</text>
<text x="289.6" y="204">22</text>
<text x="253.9" y="206.6">A</text>
<text x="283.8" y="204.1">10</text>
</g>
</svg>
